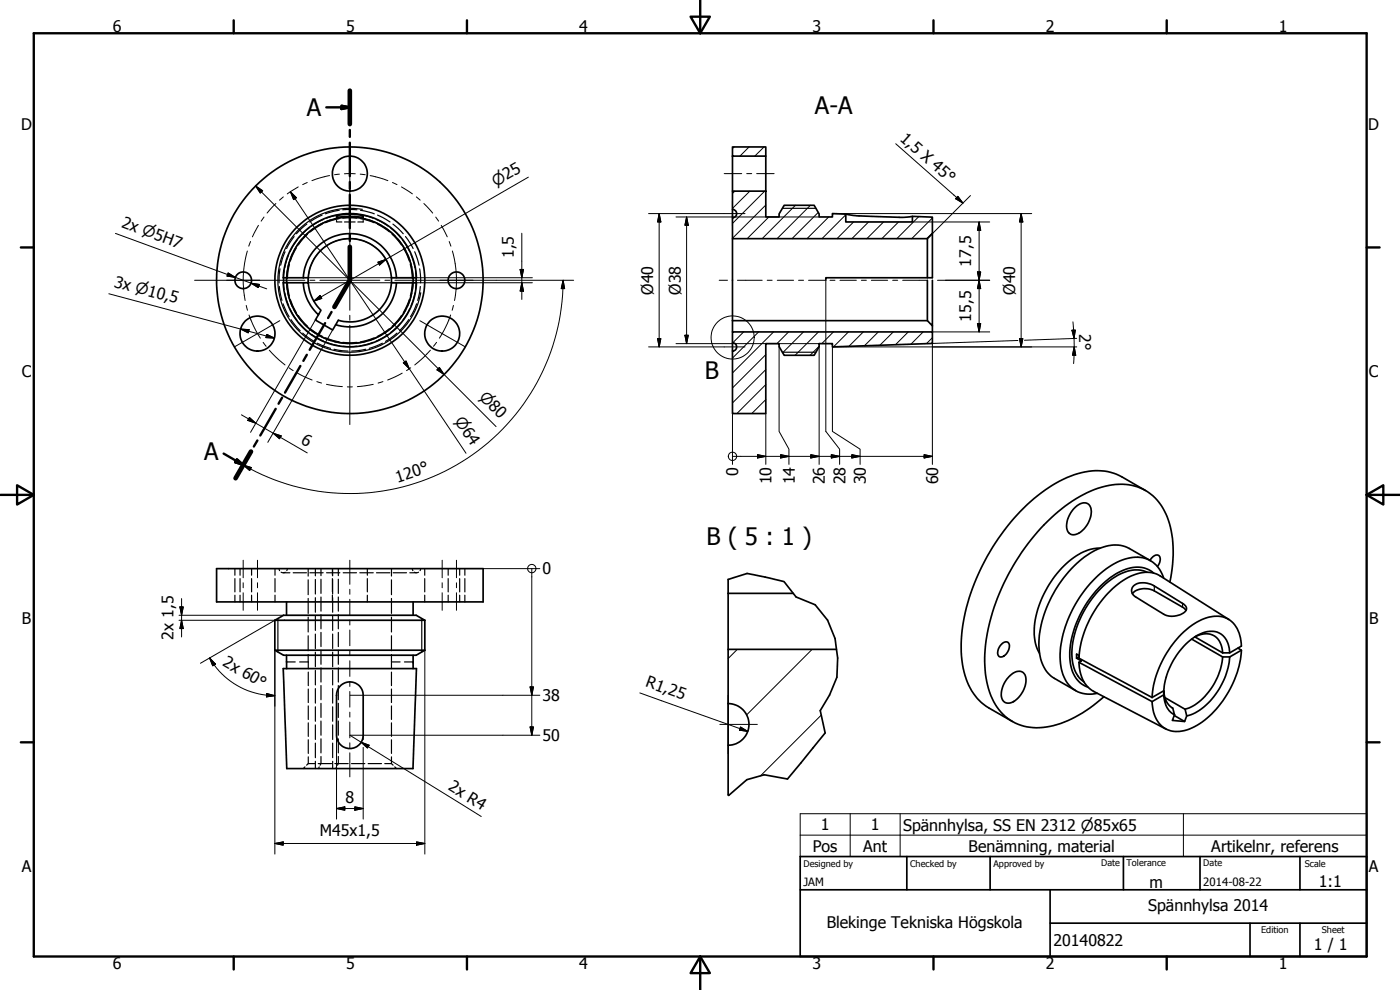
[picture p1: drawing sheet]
<svg xmlns="http://www.w3.org/2000/svg" width="420mm" height="297mm" viewBox="0 0 420 297" stroke-linecap="round" stroke-linejoin="round" font-family="sans-serif">
<g fill="none" stroke="#000" stroke-width=".51">
<path d="M219.8 46.8v10.6M219.8 57.4h10v7.7h4v-.9l1.5-2.6h9l1.5 2.6v.9h4v-1l4 .1v2.4h20v-1.7l6 .3v4.9l-1.5 1.5h-58.5v-6.2a1.25 1.25 0 0 0 1.3-1.3 1.25 1.25 0 0 0-1.3-1.3zM219.8 44.1h10v2.7h-10zM229.8 46.8v10.6M101 64.8l.5-.2a12.9 12.9 0 0 1 7.5 .3v.3l-3.6-.3-4.4 .3zM219.8 62.8v2.6M219.8 71.6v24.6M253.8 64.2l3.3 .5 13.1 .5 3.6-.3M279.8 70.1v13.2h-1.5v-11.7M85.1 83.3v1.5M86 83.3v1.5M86.1 84.8h-1.1a20 20 0 0 0 20 19.3 20 20 0 0 0 20-19.3h-1.1"/>
<path d="M86.1 84.8h4.9M86.1 83.3h4.9M86.1 83.3h-1.1a20 20 0 0 1 20-19.2 20 20 0 0 1 20 19.2h-1.1M86.1 83.3a19 19 0 0 1 18.9-18.1 19 19 0 0 1 18.9 18.1M86.1 84.8a19 19 0 0 0 18.9 18.2 19 19 0 0 0 18.9-18.2M91 84.8h1.5a12.5 12.5 0 0 0 3.8 8.3l-.7 1.3a13.9 13.9 0 0 1-4.6-9.6zM91 83.3h1.5M91 83.3a14 14 0 0 1 14-13.2 14 14 0 0 1 14 13.2h-1.5M92.5 83.3a12.5 12.5 0 0 1 12.5-11.7 12.5 12.5 0 0 1 12.5 11.7M92.5 83.3v1.5M95.6 94.4l-1 1.6 5.2 3 .9-1.6M117.5 83.3v1.5"/>
<path d="M117.5 84.8h1.5M119 84.8a14 14 0 0 1-18.3 12.6l.8-1.3a12.5 12.5 0 0 0 16-11.3M119 83.3h4.9M119 84.8h4.9M124 83.3v1.5M124.9 83.3v1.5M219.8 96.2v3.4M219.8 96.2h58.5M219.8 99.6h60v3.4l-30 1.1v-1h-4v.9l-1.5 2.6h-9l-1.5-2.6v-.9h-4v21h-10v-18.8a1.24 1.24 0 0 0 1.3-1.2 1.24 1.24 0 0 0-1.3-1.3zM278.3 84.1v10.5a2.33 2.33 0 0 0 1.1 2.8l.4 .4v-13.7M278.3 83.3h-30.5v.8M279.8 97.8v1.8"/>
<path d="M219.8 102.8v2.5M322.4 152.5a3.2 3.2 0 0 1 4.3-1.2 5.2 5.2 0 0 1-.4 6.1 4.7 4.7 0 0 1-5 2.9 3.7 3.7 0 0 1-.8-4.6l.9-2zM343.8 147.2l-7.1-4.1a17.7 17.7 0 0 0-15.4-.2 51 51 0 0 0-22.6 20 58.2 58.2 0 0 0-10.2 32.8 20.4 20.4 0 0 0 6.8 15.7l8.5 5.1M65 170.6h80v10h-80zM218.5 178h19.6M218.5 178v16.8M218.5 178v-4.2l5.7-1.7 11.1 2.4 3.6 4.6 5.7 2.4 3.8 4.6 2.2 5.5 .8 5.8-.2 5.8-2.2 5.3-2.8 4.7 1.4 6.7-11.3 13.8-6.9-1.2-5.3 1.4-5.4 4.8-.2-.2v-14.9a6.2 6.2 0 0 0 6.3-6.3 6.2 6.2 0 0 0-6.3-6.2M330.1 164.5a16.1 16.1 0 0 0-11.5 6 29 29 0 0 0-8.1 20.7l.6 3 .9 1.8M339.8 178.1a5.6 5.6 0 0 1 6.6-.8l8.5 4.9 1 1M340.3 175.7a5.7 5.7 0 0 1 6.1 .1l8.5 5.2a1.56 1.56 0 0 1 1.2 1.6 1.56 1.56 0 0 1-1.2 1.5 6 6 0 0 1-5.6 .2l-8.5-5.2a2.02 2.02 0 0 1-.5-3.4zM344.3 171.7a9.9 9.9 0 0 0-9.6 1.4 29.3 29.3 0 0 0-13 24.2 9.2 9.2 0 0 0 3.6 7.3M345.1 168.1a2.2 2.2 0 0 1 2.7-1.4 2.53 2.53 0 0 1-.4 3.3"/>
<path d="M345.3 168.2l-6.4-3.6a10.7 10.7 0 0 0-10.2 .5 35.1 35.1 0 0 0-16.8 25.5 14.5 14.5 0 0 0 3 11.7l1.6 1.3 6.3 3.6M346.2 171.9a8.6 8.6 0 0 0-9.8-.5 30.6 30.6 0 0 0-14.8 20 14.7 14.7 0 0 0 1.8 12.7l1.4 1.2 1.7 .9M349.2 173.5a8.6 8.6 0 0 0-11.6-5.8 29.6 29.6 0 0 0-15.7 15.1 28.4 28.4 0 0 0-3.3 18 8.6 8.6 0 0 0 10.7 7.2M351.1 174.6a32.6 32.6 0 0 0-1.7-21.3 14.8 14.8 0 0 0-17.8-7.4 42.6 42.6 0 0 0-21.2 14.9 62.9 62.9 0 0 0-14.9 36.5 23.2 23.2 0 0 0 5.5 17 15.5 15.5 0 0 0 16.2 3.1 38.2 38.2 0 0 0 14.1-8.4M82.5 186.1h45M82.5 195.1h45M82.5 186.1l2.6-1.5h39.8l2.6 1.5M82.5 186.1v9M82.5 195.1l2.6 1.5h39.8l2.6-1.5M86 198.6h.1M86 196.6v4M86 180.6v4"/>
<path d="M124 196.6v4M124 180.6v4M127.5 186.1v9M251 194.8h-32.5v16.3M300.8 193.1a1.21 1.21 0 0 1 1.6-.4 1.21 1.21 0 0 1 .5 1.5 2.86 2.86 0 0 1-3 2.8 2.82 2.82 0 0 1 .9-3.9zM323.1 197.5l1.4 .8-.7 .4M323.8 198.7a9.6 9.6 0 0 0 4.4 8.7l21.7 11.3M323.8 198.7l22 11.8M323.8 197.1l-.7 .4M323.9 196.7l-.8-.4v1.2M357.6 191.7l9.3 5.4M358.6 191.1a5.2 5.2 0 0 1 7.3 1.3l.7 1.6 .3 1.9z"/>
<path d="M366.9 197.1a19.1 19.1 0 0 1-10.1 15.3l-1.2 .4M366.9 195.9h2.2a6 6 0 0 0-4.9-6.5 12.6 12.6 0 0 0-10 5.8 22.3 22.3 0 0 0-4.9 12.1l-3.5 2M366.9 197.1h2.2M368.8 185.9l-20.6-13.1a9.4 9.4 0 0 0-9.6 .4 31.2 31.2 0 0 0-14.8 24.3l22 11.8M369.1 197.1a21.3 21.3 0 0 1-11.7 17.4l-1.3 .3-.5-2M369.1 195.9l3.5-2a8.7 8.7 0 0 0-5-8.6 11.1 11.1 0 0 0-10 2.4 30.2 30.2 0 0 0-11.8 21.6M371.5 194.5l1.1 .6M372.6 195.1a29.5 29.5 0 0 1-14.2 23 8.6 8.6 0 0 1-9.8-.3 9.9 9.9 0 0 1-2.8-7.3M372.6 195.1l-3.5 2M85 200.6h40l-1.1 30h-37.8zM102.2 205.8a4 4 0 0 1 4.3-.9 4 4 0 0 1 2.5 3.7v12a4 4 0 0 1-4 4 4 4 0 0 1-4-4v-12a4 4 0 0 1 1.2-2.8zM218.5 211.1v12.5"/>
<path d="M302.9 203a3.2 3.2 0 0 1 4.2-1.1 5.2 5.2 0 0 1-.4 6 5 5 0 0 1-4.7 3 3.1 3.1 0 0 1-1.3-4.2 8.4 8.4 0 0 1 2.2-3.7zM349.3 208.5l-3.5 2M349.3 207.3a6.1 6.1 0 0 0 2.7 5.2l.5 2a7.4 7.4 0 0 1-3.2-7.2zM349.6 209.3l6 3.5M351.8 212.3l.2 .2M352.4 214.7l3.1 1.8M352.5 214.5l-.7 1.7 3.7 .3 .6-1.7M240.1 257h170v30h-170zM272.1 257v10M297.1 257v10M337.2 257v10M360.1 257v10"/>
<path d="M390.1 257v10M240.1 267h170M315.1 267v20M315.1 277h95M375.1 277v10M390.1 277v10"/>
<circle cx="105" cy="52.1" r="5.3"/>
<circle cx="73" cy="84.1" r="2.5"/>
<circle cx="105" cy="84.1" r="40"/>
<circle cx="105" cy="84.1" r="22.5"/>
<circle cx="137" cy="84.1" r="2.51"/>
<circle cx="77.3" cy="100.1" r="5.3"/>
<circle cx="132.7" cy="100.1" r="5.3"/>
</g>
<g fill="none" stroke="#000" stroke-width=".36">
<path d="M85.6 75.5l-1.4 4.1M86.6 76.4l-1.2 3.9M86.9 79.3l-.6 4.3M87.7 76.2l-1.3 4M88.3 71l-2.3 3.6M88.9 74.4l-1.7 3.9M89.2 72l-2.1 3.5M90.6 71.7l-2.4 3.5M92.1 67.2l-3.1 2.9M92.3 70.3l-2.8 3.2M92.7 68.4l-2.9 2.8M94.5 68.3l-3.2 2.7"/>
<path d="M96.7 64.5l-3.8 2.1M96.7 67.3l-3.6 2.3M97.1 65.8l-3.6 2M99.3 66l-3.9 1.7M101 66.1v.5h1.6M101 65.2v.5M101.8 65.6l-4.1 1.2M101.8 63.1l-4.1 1.1M102 64.4l-4 1.1M103 64.3h4M103.4 66.6h3.2M104.5 65.1l-4.2 .6"/>
<path d="M105.5 65.1l4.2 .6M107.1 65.5h-4.3M107.1 62.9h-4.3M108 64.4l4 1.1M108.2 63.1l4.1 1.1M108.2 65.6l4.1 1.2M108.7 62.8a21.6 21.6 0 0 0-25 17.5 21.6 21.6 0 0 0 17.5 25.1 21.6 21.6 0 0 0 25.1-17.6M109 66.1v.5h-1.6M109 65.2v.5M110.7 66l3.9 1.7M112.9 65.8l3.5 2M113.3 67.3l3.5 2.3"/>
<path d="M113.3 64.5l3.8 2.1M115.5 68.3l3.2 2.7M117.3 68.4l2.9 2.8M117.7 70.3l2.8 3.2M117.9 67.2l3.1 2.9M119.4 71.7l2.4 3.5M120.8 72l2.1 3.5M121 74.4l1.8 3.9M121.7 71l2.3 3.6M122.3 76.2l1.3 4M123.1 79.3l.6 4.3M123.3 76.4l1.2 3.9"/>
<path d="M124.4 75.5l1.4 4.1M234.8 62.5h10M83.8 86l.8 4.1M84 80.6l-.2 4.3M85 91.2l1.8 3.8M85.1 84.8l.2 2.1M85.3 81.3l-.2 2M85.4 87.9l1.2 3.8M86 84.8l.2 2.1M86.2 81.2l-.2 2.1M86.3 84.6l.6 4.2M86.4 88l1.3 4"/>
<path d="M87.1 92.7l2.1 3.4M87.2 89.9l1.7 3.9M87.4 95.9l2.7 3.3M88.2 92.9l2.4 3.5M89.5 94.7l2.8 3.2M89.8 97l2.9 2.7M90.8 99.9l3.5 2.5M91.3 97.2l3.2 2.7M93.1 98.6l3.6 2.3M116.8 98.6l-3.5 2.3M118.7 97.2l-3.2 2.7M119.1 99.9l-3.4 2.5"/>
<path d="M120.2 97l-2.9 2.7M120.5 94.7l-2.8 3.2M121.8 92.9l-2.4 3.5M122.6 95.9l-2.7 3.3M122.8 89.9l-1.8 3.9M122.9 92.7l-2.1 3.4M123.6 88l-1.3 4M123.7 84.6l-.6 4.2M123.8 81.2l.2 2.1M124 84.8l-.2 2.1M124.5 87.9l-1.2 3.8M124.7 81.3l.2 2"/>
<path d="M124.9 84.8l-.2 2.1M125 91.2l-1.8 3.8M125.9 80.6l.3 4.3M126.1 86l-.7 4.1M93.5 100.4l3.6 1.9M95.2 103l4 1.5M95.4 100.5l3.9 1.7M97.7 101.3l4.1 1.3M98 102.7l4 1.1M100.2 104.8l4.3 .5M100.3 102.5l4.2 .6M102.8 102.7h4.3"/>
<path d="M103 103.9h4M109.7 102.5l-4.2 .6M109.8 104.8l-4.3 .5M112 102.7l-4 1.1M112.3 101.3l-4.1 1.3M114.6 100.5l-3.9 1.7M114.8 103l-4 1.5M116.4 100.4l-3.5 1.9M234.8 105.7h10M70.5 170.6v2M70.5 173.6v4M70.5 178.6v2"/>
<path d="M72 170.6v2M72 173.6v4M72 178.6v2M75.5 170.6v2M75.5 173.6v4M75.5 178.6v2M82.5 170.6v2M82.5 173.6v4M82.5 178.6v2M83.8 170.6l.1 .6M84.4 171.7l.6 .2 .6-.2M85 171.9h2"/>
<path d="M86.2 170.6l-.1 .6M88 171.9h4M92.5 170.6v2.2M92.5 174v4.4M92.5 179.6v4.4M93 171.9h4M94.6 170.6v2.2M94.6 173.9v4.3M94.6 179.3v4.4M96.3 170.6v2.1M96.3 173.8v4.3M96.3 179.1v4.3"/>
<path d="M98 171.9h4M99.8 170.6v2M99.8 173.6v4M99.8 178.6v2M99.8 170.6v2.2M99.8 173.9v4.3M99.8 179.3v4.4M101.5 170.6v2.1M101.5 173.8v4.3M101.5 179.1v4.3M103 171.9h4M108 171.9h4"/>
<path d="M110.2 170.6v2M110.2 173.6v4M110.2 178.6v2M113 171.9h4M117.5 170.6v2.2M117.5 174v4.4M117.5 179.6v4.4M118 171.9h4M123 171.9h2M123.7 170.6l.2 .6M124.4 171.7l.6 .2 .6-.2M126.2 170.6l-.1 .6"/>
<path d="M127.5 170.6v2M127.5 173.6v4M127.5 178.6v2M134.5 170.6v2M134.5 173.6v4M134.5 178.6v2M138 170.6v2M138 173.6v4M138 178.6v2M139.5 170.6v2M139.5 173.6v4M139.5 178.6v2"/>
<path d="M346.4 175.8v1.5M83.4 185.6v10M86 198.6h2.6M89.9 198.6h2.6M92.5 185.2v4.4M92.5 190.8v4.5M92.5 196.4v4.2M94.6 184.8v4.4M94.6 190.2v4.4M94.6 195.7v4.3M96.3 184.4v4.3M96.3 189.7v4.3"/>
<path d="M96.3 195.1v4.2M99.8 184.8v4.4M99.8 190.2v4.4M99.8 195.7v4.3M101.5 184.4v4.3M101.5 189.7v4.3M101.5 195.1v4.2M117.5 185.2v4.4M117.5 190.8v4.5M117.5 196.4v4.2M117.5 198.6h2.6M121.4 198.6h2.6"/>
<path d="M126.6 185.6v10M354.9 181v1.2M92.5 201.7v4M92.5 206.7v4.1M92.5 211.8v4.1M92.5 216.9v4M94.6 201.1v4.4M94.6 206.6v4.4M94.6 212.1v4.3M94.6 217.5v4.4M96.3 200.4v4.2M96.3 205.7v4.3"/>
<path d="M96.3 211v4.3M96.3 216.3v4.3M99.8 201.1v4.4M99.8 206.6v4.4M99.8 212.1v4.3M99.8 217.5v4.4M101.5 200.4v4.2M101.5 205.7v4.3M101.5 211v4.3M101.5 216.3v4.3M117.5 201.7v4M117.5 206.7v4.1"/>
<path d="M117.5 211.8v4.1M117.5 216.9v4M91.5 230.1l-.5 .5M92.5 229.1l-.5 .5M92.5 229.1h2M92.5 222v4.1M92.5 227.1v2M94.6 223v4.3M94.6 228.4v2.2M95.5 229.1h4M95.8 230.1l-.2 .5M96.3 227v2.1l-.2 .5"/>
<path d="M96.3 221.7v4.2M99.8 223v4.3M99.8 228.4v2.2M100.5 229.1h4M101 230.1l-.3 .5M101.5 227v2.1l-.2 .5M101.5 221.7v4.2M105.5 229.1h4M110.5 229.1h4M115.5 229.1h2M117.5 229.1l.5 .5M117.5 222v4.1"/>
<path d="M117.5 227.1v2M118.5 230.1l.5 .5"/>
</g>
<circle cx="124" cy="198.6" r=".25" fill="#000"/>
<g fill="none" stroke="#000" stroke-width=".71">
<path d="M10.1 10h400v277h-400zM70.1 6.1v3.9M140.1 6.1v3.9M207.3 5h5.7l-2.9 5zM210.1 0v10M280.2 6.1v3.9M350.1 6.1v3.9M97.9 32.2h7.1M102.5 31.7l2.5 .5-2.5 .5zM105 27.2v10M105 39v2.1M105 42.8v10.1"/>
<path d="M105 54.6v2.1M105 58.4v10.1M6.3 74.2h3.8M105 70.2v2.1M105 74.1v10l-4.6 8M410.1 74.2h3.9M97.6 97l-4.7 8M99.5 93.6l-1 1.8M84.7 119.3l-1.1 1.8M90.1 109.8l-4.6 8M92.1 106.4l-1.1 1.9M67.1 136.1l5.9 3.4"/>
<path d="M71.1 137.8l1.9 1.7-2.4-.8zM75.3 135.5l-4.6 8M77.2 132.2l-1 1.8M82.7 122.7l-4.6 8M.1 148.5h10M5.1 145.6l5 2.9-5 2.9zM410.1 148.5l5.1-2.9v5.8zM410.1 148.5h10.1M6.3 222.7h3.8M410.1 222.7h3.9M70.1 287v3.9M140.1 287v3.9"/>
<path d="M210.1 287l2.9 5h-5.7zM210.1 287v10M280.2 287v3.9M350.1 287v3.9"/>
</g>
<path d="M105 27.2v10M105 74.1v10l-4.6 8M75.3 135.5l-4.6 8" fill="none" stroke="#000" stroke-width="1.4"/>
<path d="M102.5 31.7l2.5 .5-2.5 .5zM71.1 137.8l1.9 1.7-2.4-.8z" fill="#000" stroke="#000" stroke-width=".71"/>
<g fill="none" stroke="#000" stroke-width=".3">
<path d="M76.7 55.8l72.2 72.2M76.7 55.8l2.1 1.4-.7 .7zM85 59.1l-1.1 .9M87.2 57.5l1.8 1.8-.9 .6zM87.2 57.5l52.7 78.5M89.5 56.1l-3.3 2.1M92.2 54.8l-1.4 .6M98.9 52.7l-5.3 1.5M101.9 52.2l-1.5 .2M105 44.3v26.3M106.6 52.1h-3.2M108.1 52.2l1.5 .2"/>
<path d="M111.1 52.7l5.3 1.5M117.8 54.8l1.3 .6M120.5 56.1l3.3 2.1M125 59.1l1.1 .9M158.6 53.2l-64.4 37.1M217.3 52.1h5.3M220.3 44.1l-.5 .5M220.5 57.4l-.7 .6M224.1 52.1h1.5M224.8 44.1l-2.7 2.7M225 57.4l-5.2 5.1M227.1 52.1h5.2"/>
<path d="M229.3 44.1l-2.8 2.7M229.5 57.4l-9.7 9.6M268.8 43.1l20.2 17.8M287.5 58.9l1.5 2-2.2-1.3zM291.3 58.7l-11.5 11.4M34.6 70l36 13.2M74.2 75.3a31.6 31.6 0 0 0-.6 14.9M75.2 72.5l-.5 1.4M77.6 67.6l-1.8 3.5M79.2 65.1l-.8 1.2M82.8 61.1l-2.7 2.8M104.9 71.6a12.5 12.5 0 0 0-12.4 12.4"/>
<path d="M105 72.1v1.5M105 75.1v18M105.1 71.6a12.5 12.5 0 0 1 12 9.2M113.4 78.7l2.4-.8-1.9 1.6zM127.2 61.1l2.7 2.8M130.8 65.1l.8 1.2M132.4 67.6l1.8 3.5M134.8 72.5l.5 1.4M135.8 75.3a32.1 32.1 0 0 1 .6 14.9M156.6 70v19.8M194.6 64.1h29M197.8 64.1v40"/>
<path d="M197.8 64.1l.5 2.5h-1zM202.9 65.1h16.8M206.1 65.1v38M206.1 65.1l.5 2.5h-1.1zM219.8 60.3v7.5M219.9 65.1h25.9M229.8 61.5l-10 10M230.7 65.1l-6.5 6.5M238.7 61.6l-10 10M243.2 61.6l-10 10M245.6 63.7l-7.9 7.9M248.7 65.1l-6.5 6.5"/>
<path d="M249.8 64.1h59.8M253.8 64.4l-7.1 7.2M256.2 66.6l-5 5M260.7 66.6l-5 5M265.2 66.6l-5 5M269.7 66.6l-5 5M273.8 66.6h23.2M275.7 65l-6.5 6.6M279.8 69.9l-1.7 1.7M279.8 65.4l-6.2 6.2M293.8 66.6l.5 2.5h-1zM293.8 66.6v33"/>
<path d="M306.5 64.1v40M306.5 64.1l.5 2.5h-1zM32.7 88.1l49.7 13.4M58.4 84.1h33.1M68.3 82.4l2.3 .8M68.5 81.9l2.1 1.3-2.5-.4zM70.6 83.2l9.4 3.5M72.2 98.7l2.6 .2-.3 1zM73.9 91.6l.4 1.5M74.7 94.5l2.6 5.6M75.3 85l2.6 .3-.4 1zM84 96.2l-6.7 3.9"/>
<path d="M92.5 84.2v.6h12.4M92.5 83.3h12.4M93 84.1h1.5M94.2 90.3l1.9-1.7 .5 .9zM94.6 96l-19.4 33.7M96 84.1h18M99.8 99l-19.4 33.7M105 94.6v1.5M105 97.6v29.8M105.1 84.8h54.7M105.1 83.3h54.7M115.5 84.1h1.5"/>
<path d="M126 96.2l6.7 3.9M135.2 94.5l-1 2.6-1.5 3M136.1 91.6l-.4 1.5M156.1 80.8h1l-.5 2.5zM156.6 84.8l.5 2.6h-1zM169 84.1a64 64 0 0 1-96 55.4M169 84.1l.4 2.5h-1zM172.2 84.1h-53.7M215.8 84.1h2.5M221.3 84.1h7.4M223.2 99.6l-3.3 3.3M227.7 99.6l-7.9 7.8"/>
<path d="M230.2 84.1h1.5M232.2 99.6l-12.4 12.3M233.3 84.1h4.9M236.7 99.6l-3.5 3.5M239.7 84.1h1.5M241.1 99.6l-6.2 6.2M242.7 84.1h4.9M245.6 99.6l-7 7M247.8 84.2v45.2l4.2 5.4v4.5M249.1 84.1h1.5M250.1 99.6l-3.5 3.5M252.1 84.1h4.9"/>
<path d="M254.6 99.6l-4.5 4.5M258.5 84.1h1.5M259.1 99.6l-4.3 4.3M261.5 84.1h4.9M263.6 99.6l-4.2 4.2M267.9 84.1h1.5M268.1 99.6l-4 4M270.9 84.1h7.4M272.6 99.6l-3.9 3.8M277 99.6l-3.6 3.7M279.8 99.6h17.2M293.3 97.1h1l-.5 2.5z"/>
<path d="M293.3 81.6h1l-.5 2.5zM293.8 84.1l.5 2.5h-1zM297 84.1h-15.7M321.7 99.1l1-.1-.4 2.5zM322 96.6a75.7 75.7 0 0 1 .2 12.5M77.3 100.1l.8 1.4M77.3 100.1l-6.7 3.9M79 102.7l.9 1.2M80.1 100.3l2.3 1.2-2.6-.2zM80.8 105.1l2 2 2.7 2.4M86.8 110.4l1.2 .8M89.3 112l4.4 2"/>
<path d="M95.1 114.5l1.4 .4M98 115.3l4.8 .7M104.2 116.1h1.5M112 115.3l-4.7 .7M114.9 114.5l-1.4 .4M120.7 112l-4.4 2M121 108.9l.9-.6 .9 2.3zM123.3 110.4l-1.3 .8M129.2 105.1l-2 2-2.7 2.4M131 102.7l-.9 1.2M131.9 110.3l1.4 2.1-2.2-1.4zM132.7 100.1l-.8 1.4"/>
<path d="M132.7 100.1l6.7 3.9M194.6 104.1h29M197.3 101.6h1l-.5 2.5zM202.9 103.1h16.8M205.5 100.6h1.1l-.5 2.5zM219.8 100.3v7.5M219.9 103.1h25.9M229.8 106.4l-10 10M229.8 110.9l-10 10M229.8 115.4l-8.7 8.7M229.8 119.9l-4.2 4.2M233.8 104v25.4l3 5.4v4.5"/>
<path d="M245.8 104v35.3M245.8 103.9l-2.7 2.7M279.8 101.3l-1.8 1.8M305.5 102.2l-25.7 .8v36.3M306 101.6h1l-.5 2.5zM322.4 104.1l.4 2.5h-.9zM323.1 101.5l-15.6 .6M323.2 104.1h-73.4v25.3l8.3 5.4v4.5M72.5 124.5l19.7 11.4M73 139.5l2.4 .8-.5 .9zM74.9 125.3l1.9 1.7-2.4-.9zM82 130l2.4 .8-.5 .8z"/>
<path d="M219.8 124.1v15.2M227.3 136.4l2.5 .5-2.5 .5zM229.8 124.1v15.2M234.3 136.4l2.5 .5-2.5 .5zM243.3 136.4l2.5 .5-2.5 .5zM249.5 136.4l2.5 .5-2.5 .5zM255.6 136.4l2.5 .5-2.5 .5zM277.3 136.4l2.5 .5-2.5 .5zM279.8 136.9h-60M54.5 179.6v11.5M73 168.1v5.3M73 174.9v1.5"/>
<path d="M73 177.9v5.2M77.3 168.1v5.3M77.3 174.9v1.5M77.3 177.9v5.2M105 168.1v7.2M105 176.8v1.5M105 179.8v4.7M132.7 168.1v5.3M132.7 174.9v1.5M132.7 177.9v5.2M137 168.1v5.3M137 174.9v1.5"/>
<path d="M137 177.9v5.2M145 170.6h17M159.6 170.6v50M53.7 186.1h28.8l-22.3 12.9M53.7 184.6h31.4M54 182.1h1l-.5 2.5zM54.5 186.1l.5 2.5h-1zM62.9 197.4l1.8 1.8-.9 .6zM62.9 197.4a22.7 22.7 0 0 0 19.6 11.3M82.5 195.1v61.2M105 186v1.5M105 189v4.7"/>
<path d="M105 195.3v1.4M105 198.2v4.7M127.5 195.1v61.2M221.3 194.8l-2.8 2.8M243.7 194.8l-19.6 19.7M80 208.1l2.5 .6-2.5 .4zM105 204.4v1.6M105 207.5v4.7M105 213.7v1.5M105 216.7v4.7M105.1 208.6h56.9M159.1 206.1h1l-.5 2.5z"/>
<path d="M159.1 218.1h1l-.5 2.5zM192 207.9l32.4 11.6M216 217.3h11.3M218.5 208.6v17.5M222.2 218.1l2.2 1.4-2.5-.4zM246.5 214.6l-18.3 18.2M101 220.6v25.2M105 222.9v1.5M105 225.9v7.2M105 220.6l39.4 24.4M105.1 220.6h56.9M108.4 222.7l2.4 .9-.5 .8z"/>
<path d="M109 220.6v1.3M109 224.3v21.5M82.5 253.1l2.5-.5v1zM101 242.6l2.5-.5v1zM101 242.6h8M106.5 242.1l2.5 .5-2.5 .5zM125 252.6l2.5 .5-2.5 .5zM127.5 253.1h-45M240.1 244.1h170v12.9h-170zM240.1 250.6h170M255.2 244.1v12.9M270.1 244.1v12.9"/>
<path d="M355.2 244.1v12.9"/>
<circle cx="219.9" cy="101.3" r="6.5"/>
<circle cx="219.8" cy="136.9" r="1.25"/>
<circle cx="159.6" cy="170.6" r="1.25"/>
</g>
<g fill="#000" stroke="#000" stroke-width=".3">
<path d="M76.7 55.8l2.1 1.4-.7 .7zM87.2 57.5l1.8 1.8-.9 .6zM287.5 58.9l1.5 2-2.2-1.3zM113.4 78.7l2.4-.8-1.9 1.6zM197.8 64.1l.5 2.5h-1zM206.1 65.1l.5 2.5h-1.1zM293.8 66.6l.5 2.5h-1zM306.5 64.1l.5 2.5h-1zM68.5 81.9l2.1 1.3-2.5-.4zM72.2 98.7l2.6 .2-.3 1zM75.3 85l2.6 .3-.4 1zM94.2 90.3l1.9-1.7 .5 .9z"/>
<path d="M156.1 80.8h1l-.5 2.5zM156.6 84.8l.5 2.6h-1zM169 84.1l.4 2.5h-1zM293.3 97.1h1l-.5 2.5zM293.3 81.6h1l-.5 2.5zM293.8 84.1l.5 2.5h-1zM321.7 99.1l1-.1-.4 2.5zM80.1 100.3l2.3 1.2-2.6-.2zM121 108.9l.9-.6 .9 2.3zM131.9 110.3l1.4 2.1-2.2-1.4zM197.3 101.6h1l-.5 2.5zM205.5 100.6h1.1l-.5 2.5z"/>
<path d="M306 101.6h1l-.5 2.5zM322.4 104.1l.4 2.5h-.9zM74.9 125.3l1.9 1.7-2.4-.9zM82 130l2.4 .8-.5 .8zM227.3 136.4l2.5 .5-2.5 .5zM234.3 136.4l2.5 .5-2.5 .5zM243.3 136.4l2.5 .5-2.5 .5zM249.5 136.4l2.5 .5-2.5 .5zM255.6 136.4l2.5 .5-2.5 .5zM277.3 136.4l2.5 .5-2.5 .5zM73 139.5l2.4 .8-.5 .9zM54 182.1h1l-.5 2.5z"/>
<path d="M54.5 186.1l.5 2.5h-1zM62.9 197.4l1.8 1.8-.9 .6zM80 208.1l2.5 .6-2.5 .4zM159.1 206.1h1l-.5 2.5zM159.1 218.1h1l-.5 2.5zM222.2 218.1l2.2 1.4-2.5-.4zM108.4 222.7l2.4 .9-.5 .8zM82.5 253.1l2.5-.5v1zM101 242.6l2.5-.5v1zM106.5 242.1l2.5 .5-2.5 .5zM125 252.6l2.5 .5-2.5 .5z"/>
</g>
<g font-size="7.2">
<text x="92.1" y="34.9">A</text>
<text x="244.6" y="34.3">A-A</text>
<text x="211.6" y="113.6">B</text>
<text x="61.2" y="137.9">A</text>
<text x="212" y="163.5">B ( 5 : 1 )</text>
</g>
<g font-size="4.8">
<text x="33.8" y="9.6">6</text>
<text x="103.8" y="9.6">5</text>
<text x="173.9" y="9.6">4</text>
<text x="243.8" y="9.6">3</text>
<text x="313.8" y="9.6">2</text>
<text x="383.8" y="9.6">1</text>
<text x="6.4" y="38.9">D</text>
<text x="269.9" y="41.9" transform="rotate(41 269.9 41.9)">1,5 X 45°</text>
<text x="410.7" y="38.9">D</text>
<text x="36.2" y="68.1" transform="rotate(20 36.2 68.1)">2x ⌀5H7</text>
<text x="154.2" y="77.5" transform="rotate(-90 154.2 77.5)">1,5</text>
<text x="291.4" y="80" transform="rotate(-90 291.4 80)">17,5</text>
<text x="34" y="86" transform="rotate(15 34 86)">3x ⌀10,5</text>
<text x="196" y="88.4" transform="rotate(-90 196 88.4)">Ø40</text>
<text x="204.3" y="88.4" transform="rotate(-90 204.3 88.4)">Ø38</text>
<text x="304.7" y="88.4" transform="rotate(-90 304.7 88.4)">Ø40</text>
<text x="291.4" y="96.5" transform="rotate(-90 291.4 96.5)">15,5</text>
<text x="323.8" y="100.4" transform="rotate(89 323.8 100.4)">2°</text>
<text x="6.6" y="113.1">C</text>
<text x="410.8" y="113.1">C</text>
<text x="90.1" y="132.8" transform="rotate(30 90.1 132.8)">6</text>
<text x="221.6" y="142.7" transform="rotate(-90 221.6 142.7)">0</text>
<text x="119.3" y="144.8" transform="rotate(-18 119.3 144.8)">120°</text>
<text x="231.6" y="145.4" transform="rotate(-90 231.6 145.4)">10</text>
<text x="238.5" y="145.4" transform="rotate(-90 238.5 145.4)">14</text>
<text x="247.6" y="145.4" transform="rotate(-90 247.6 145.4)">26</text>
<text x="253.7" y="145.4" transform="rotate(-90 253.7 145.4)">28</text>
<text x="259.9" y="145.4" transform="rotate(-90 259.9 145.4)">30</text>
<text x="281.6" y="145.4" transform="rotate(-90 281.6 145.4)">60</text>
<text x="162.8" y="172.3">0</text>
<text x="6.6" y="187.3">B</text>
<text x="52.1" y="191.9" transform="rotate(-90 52.1 191.9)">2x 1,5</text>
<text x="410.9" y="187.3">B</text>
<text x="66.6" y="199.6" transform="rotate(30 66.6 199.6)">2x 60°</text>
<text x="193.5" y="205.9" transform="rotate(20 193.5 205.9)">R1,25</text>
<text x="162.8" y="210.3">38</text>
<text x="162.8" y="222.3">50</text>
<text x="134.3" y="236.9" transform="rotate(32 134.3 236.9)">2x R4</text>
<text x="103.7" y="241">8</text>
<text x="96" y="250.7">M45x1,5</text>
<text x="246.3" y="249.1">1</text>
<text x="261.3" y="249.1">1</text>
<text x="271" y="249.4">Spännhylsa, SS EN 2312 ⌀85x65</text>
<text x="243.9" y="255.5">Pos</text>
<text x="259" y="255.5">Ant</text>
<text x="290.7" y="255.6">Benämning, material</text>
<text x="363.5" y="255.6">Artikelnr, referens</text>
<text x="6.5" y="261.6">A</text>
<text x="410.8" y="261.6">A</text>
<text x="345" y="266.3">m</text>
<text x="395.8" y="266">1:1</text>
<text x="344.6" y="273.3">Spännhylsa 2014</text>
<text x="248.1" y="278.4">Blekinge Tekniska Högskola</text>
<text x="316.1" y="283.7">20140822</text>
<text x="394.3" y="284.9">1 / 1</text>
<text x="33.8" y="290.9">6</text>
<text x="103.8" y="290.9">5</text>
<text x="173.9" y="290.9">4</text>
<text x="243.8" y="290.9">3</text>
<text x="313.8" y="290.9">2</text>
<text x="383.8" y="290.9">1</text>
</g>
<g font-size="4.6">
<text x="148.8" y="56.1" transform="rotate(-30 148.8 56.1)">⌀25</text>
<text x="143.6" y="119.3" transform="rotate(45 143.6 119.3)">⌀80</text>
<text x="136.3" y="126.4" transform="rotate(56 136.3 126.4)">⌀64</text>
</g>
<g font-size="3.4">
<text x="241.1" y="265.9">JAM</text>
<text x="361.1" y="265.9">2014-08-22</text>
</g>
<g font-size="2.7">
<text x="241.1" y="260.1">Designed by</text>
<text x="273.1" y="260.1">Checked by</text>
<text x="298.1" y="260.1">Approved by</text>
<text x="330.4" y="260">Date</text>
<text x="338.1" y="259.8">Tolerance</text>
<text x="361.1" y="260">Date</text>
<text x="391.6" y="260.1">Scale</text>
<text x="378.5" y="280.1">Edition</text>
<text x="396.7" y="280.1">Sheet</text>
</g>
</svg>
